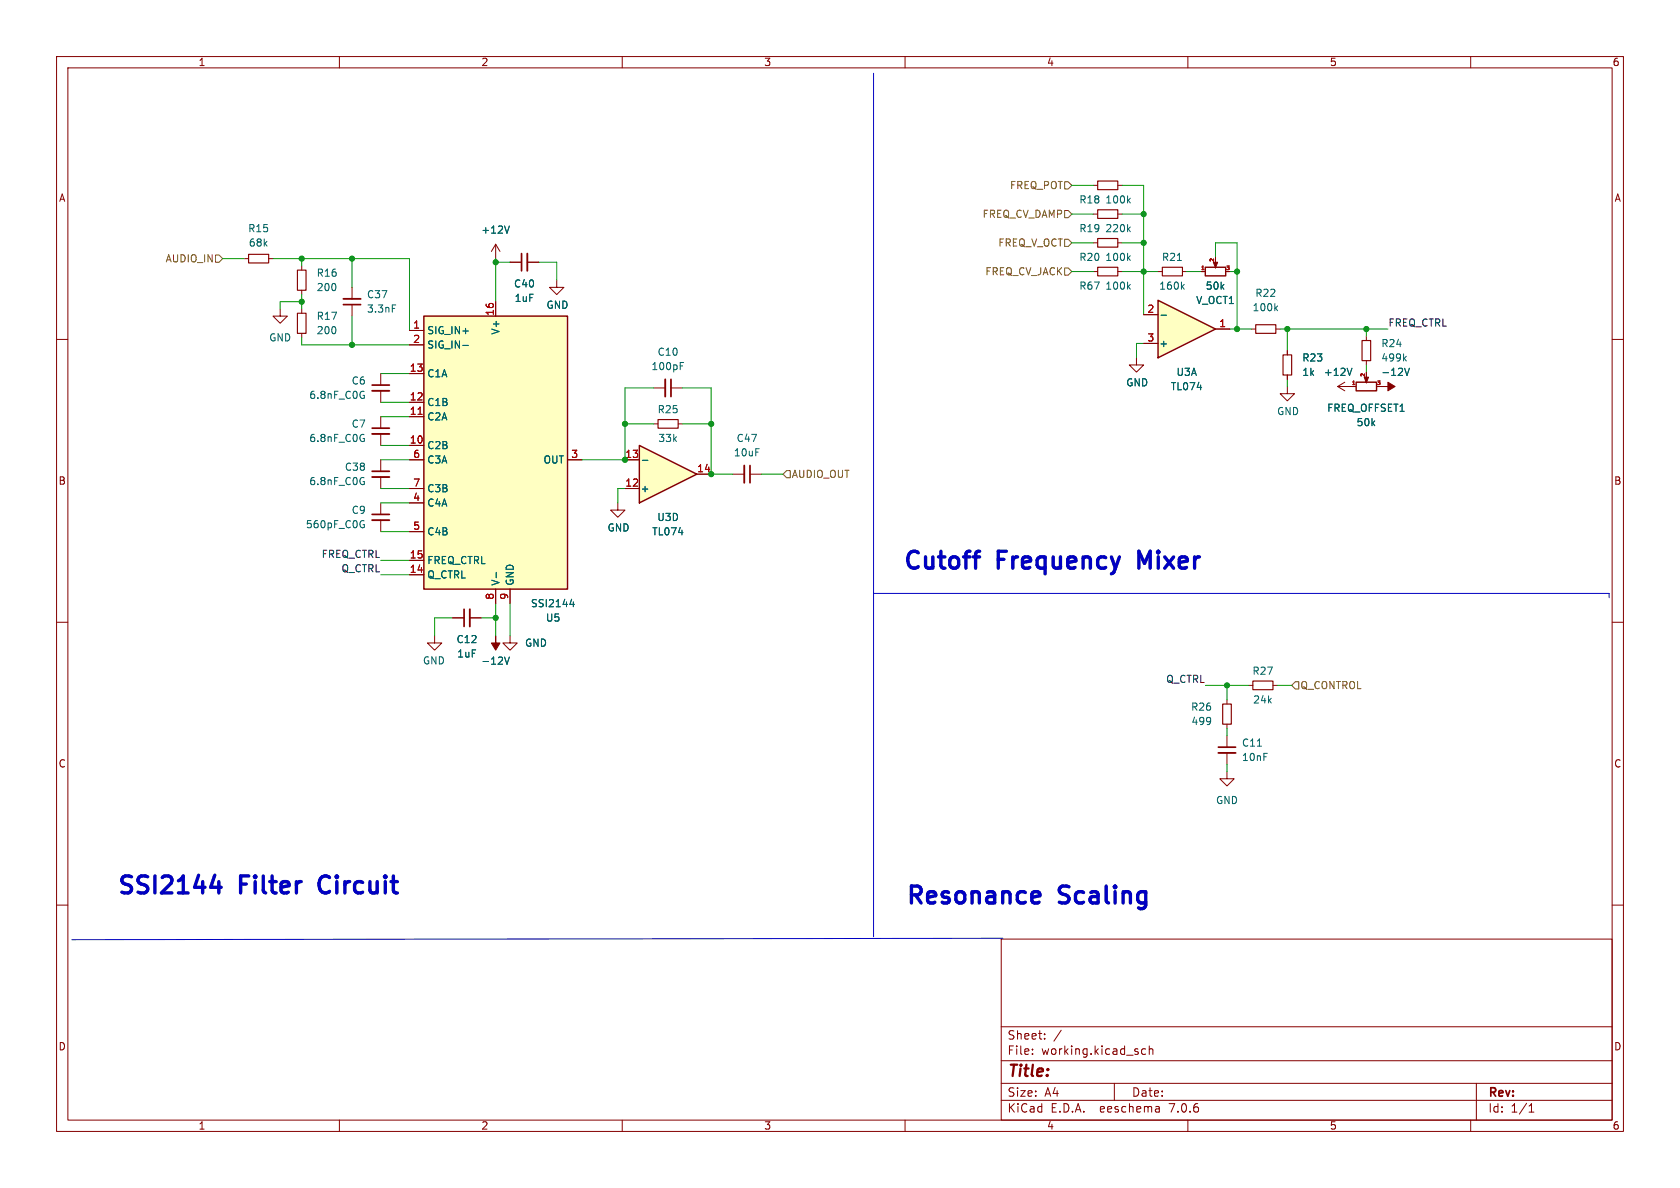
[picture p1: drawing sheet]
<svg xmlns="http://www.w3.org/2000/svg" width="297mm" height="210mm" viewBox="0 0 297 210" stroke-linecap="round" stroke-linejoin="round" font-family="sans-serif">
<g fill="none" stroke="#840000" stroke-width=".18">
<path d="M10 10h277v190h-277zM12 12h273v186h-273zM60 10v2M110 10v2M160 10v2M210 10v2M260 10v2M193.3 32.8h.8M193.3 37.8h.8M197.6 32.8h.8M197.6 37.8h.8M10 60h2"/>
<path d="M43.2 45.7h.7M47.5 45.7h.8M49.5 54.6v1.3h1.3l-1.3 1.3-1.2-1.3h1.2M53.3 47v.8M53.3 51.3v.8M53.3 54.6v.8M53.3 58.9v.8M62.2 50.8v2M62.2 53.8v2.1M72.4 58.4h2.5M87.6 53.3v2.6M98.4 49.5v1.3h1.3l-1.3 1.3-1.2-1.3h1.2"/>
<path d="M193.3 42.9h.8M197.6 42.9h.8M204.7 48h.8M209 48h.8M221.2 58.2h.8M225.6 58.2h.7M241.6 59.4v.8M285 60h2M67.3 66v2.1M67.3 69.1v2M67.3 73.7v2M67.3 76.7v2"/>
<path d="M72.4 78.7h2.5M72.4 73.7h2.5M72.4 71.1h2.5M72.4 66h2.5M72.4 61h2.5M115.6 68.6h2M115.6 74.9h.7M118.6 68.6h2M119.9 74.9h.7M227.6 68.3v1.3h1.3l-1.3 1.3-1.3-1.3h1.3M239 68.3h.6M241.6 63.8v.7"/>
<path d="M241.6 65.8v1M67.3 81.3v2M67.3 84.3v2.1M67.3 88.9v2M67.3 91.9v2.1M72.4 99.1h2.5M72.4 81.3h2.5M72.4 88.9h2.5M72.4 94h2.5M72.4 86.4h2.5M100.3 81.3h2.6M129.5 83.8h2.1"/>
<path d="M132.6 83.8h2M10 110h2M72.4 101.6h2.5M76.8 112.4v1.3h-1.2l1.2 1.2 1.3-1.2h-1.3M80 109.2h2M83.1 109.2h2M87.6 104.1v2.6M90.2 112.4v1.3h1.2l-1.2 1.2-1.3-1.2h1.3M90.2 104.1v2.6M285 110h2M216.9 136.4v1.3h1.3l-1.3 1.2-1.3-1.2h1.3M216.9 123.7v.8"/>
<path d="M216.9 128v.8M216.9 130v2.1M216.9 133.1v2M220.7 121.2h.8M225 121.2h.8M10 160h2M285 160h2M177 166h108v32h-108zM60 198v2M110 198v2M160 198v2M177 194.5h108"/>
<path d="M177 191.5h108M177 187.5h108M177 181.5h108M182.5 186.3v.1M182.5 185.5v.1M184.7 183.6v.1M184.7 182.8v.1M187.6 182.1l-1.3 2M197 191.5v3M202.5 185.5l-.4-.1-.3 .3v.4l.2 .2h.5M203.2 185.5l.2-.1 .3 .1 .1 .9M203.2 184.9v1.5"/>
<path d="M204.9 195.7l.1 .9M205 196.5l-.2 .1M205 196h-.2M210 198v2M260 198v2M261 191.5v6.5M270.3 196.6h.9M270.3 195.5l.4-.4v1.5"/>
</g>
<g fill="#840000" stroke="#840000" stroke-width=".18">
<path d="M87.6 112.4v1.3h.8l-.8 1.2-.7-1.2h.7z"/>
<path d="M244.1 68.3h1.3v-.7l1.2 .7-1.2 .8v-.8z"/>
<path d="M241.2 66.7h.7l-.3 1v-.3v.3z"/>
</g>
<g fill="none" stroke="#006464" stroke-width=".18">
<path d="M199.5 35.4l.3 .5M199.8 35l-.5 .5M69.4 53.9h.6M199.5 45.6l.3 .4M199.5 40.5l.3 .5M199.8 45.2l-.5 .5M199.8 40.1l-.5 .5M208.1 46h.8M209 50.6l.4 .5M209.4 50.3l-.5 .5M225.5 54.5l.4 .4M225.9 54.1l-.5 .5"/>
<path d="M64.1 69.2h.3M64.1 76.8h.3M64.2 69.9h.2v.4l-.2 .1M64.2 77.5h.2v.4l-.2 .2M81.8 61.1h1M120.3 64.7h.4M120.3 64.1h.6M248.3 63.3l.3 .5M248.3 65.1l.4 1.3 .5-1.3M248.6 63l-.5 .5M64.1 92l.3 .1M64.1 84.4l.3 .1"/>
<path d="M64.2 85.1h.2v.5l-.2 .1M64.2 92.8h.2v.4l-.3 .1M87.7 101.2v.9M89.2 116.1l.4 1.3 .4-1.3M100.8 106.8h.7M101.4 106.4v.9M222.3 131.9h.7"/>
</g>
<path d="M194.1 32h3.5v1.5h-3.5zM194.1 37.1h3.5v1.5h-3.5zM43.9 45h3.6v1.5h-3.6zM52.6 47.8h1.5v3.5h-1.5zM52.6 55.4h1.5v3.5h-1.5zM194.1 42.2h3.5v1.5h-3.5zM205.5 47.2h3.5v1.6h-3.5zM222 57.4h3.6v1.5h-3.6zM116.3 74.2h3.6v1.5h-3.6zM240.8 60.2h1.5v3.6h-1.5zM216.2 124.5h1.5v3.5h-1.5zM221.5 120.4h3.5v1.5h-3.5z" fill="none" stroke="#840000" stroke-width=".2"/>
<path d="M60.7 52.8h3.1M65.8 69.1h3M65.8 76.7h3M117.6 67.1v3M65.8 91.9h3M65.8 84.3h3M131.6 82.3v3M83.1 107.7v3M215.4 133.1h3" fill="none" stroke="#840000" stroke-width=".33"/>
<path d="M60.7 53.8h3.1M65.8 68.1h3M65.8 75.7h3M118.6 67.1v3M65.8 90.9h3M65.8 83.3h3M132.6 82.3v3M82 107.7v3M215.4 132.1h3" fill="none" stroke="#840000" stroke-width=".3"/>
<path d="M74.9 55.9h25.4v48.2h-25.4z" fill="#ffffc2" stroke="#ffffc2" stroke-width=".18"/>
<path d="M74.9 55.9h25.4v48.2h-25.4zM239.8 67.6h3.6v1.5h-3.6z" fill="none" stroke="#840000" stroke-width=".25"/>
<path d="M73.9 73.2h.7" fill="none" stroke="#a90000" stroke-width=".18"/>
<path d="M113 78.7l10.2 5.1-10.2 5.1z" fill="#ffffc2"/>
<path d="M113 78.7l10.2 5.1-10.2 5.1z" fill="none" stroke="#840000" stroke-width=".25"/>
<g fill="none" stroke="#840000" stroke-width=".18">
<path d="M87.6 43.2l-.7 1.3M87.6 43.2v2.5M87.6 43.2l.8 1.3M90.2 46.4h2M93.2 46.4h2M193.3 48h.8M197.6 48h.8M227.6 62v.7M227.6 66.3v.8M236.5 68.3l1.2 .8M236.5 68.3h2.5M237.7 67.6l-1.2 .7"/>
<path d="M109.2 88.9v1.3h1.3l-1.3 1.2-1.3-1.2h1.3M110.5 86.4h2.5M110.5 81.3h2.5M123.2 83.8h2.5"/>
</g>
<path d="M90 39.9l-.4 1.3M199.5 50.6l.3 .5M199.8 50.3l-.5 .5M239 65.1l-.4 1.3M113.6 81.4h.9" fill="none" stroke="#006464" stroke-width=".18"/>
<path d="M93.2 44.8v3.1" fill="none" stroke="#840000" stroke-width=".33"/>
<path d="M92.2 44.8v3.1" fill="none" stroke="#840000" stroke-width=".3"/>
<path d="M194.1 47.2h3.5v1.6h-3.5zM226.8 62.7h1.5v3.6h-1.5z" fill="none" stroke="#840000" stroke-width=".2"/>
<path d="M204.7 53.1l10.2 5.1-10.2 5z" fill="#ffffc2"/>
<path d="M204.7 53.1l10.2 5.1-10.2 5zM213.1 47.2h3.6v1.6h-3.6z" fill="none" stroke="#840000" stroke-width=".25"/>
<g fill="none" stroke="#840000" stroke-width=".18">
<path d="M72.4 58.4h2.5M87.6 53.3v2.6M90.2 46.4h2M93.2 46.4h2M202.2 55.6h2.5M212.3 48h.7M214.9 58.2h2.5M214.9 45.5v1M72.4 78.7h2.5M72.4 73.7h2.5M72.4 71.1h2.5M72.4 66h2.5"/>
<path d="M72.4 61h2.5M200.9 63.2v1.3h1.3l-1.3 1.3-1.3-1.3h1.3M202.2 60.7h2.5M227.6 62v.7M227.6 66.3v.8M239 68.3h.6M241.6 65.8v1M72.4 86.4h2.5M72.4 81.3h2.5M72.4 99.1h2.5M72.4 88.9h2.5M72.4 94h2.5"/>
<path d="M100.3 81.3h2.6M110.5 86.4h2.5M110.5 81.3h2.5M123.2 83.8h2.5M72.4 101.6h2.5M80 109.2h2M83.1 109.2h2M87.6 104.1v2.6M90.2 104.1v2.6"/>
</g>
<path d="M90 39.9l-.4 1.3M205.3 55.7h.9M81.8 61.1h1M239 65.1l-.4 1.3M248.3 65.1l.4 1.3 .5-1.3M113.6 81.4h.9M87.7 101.2v.9M89.2 116.1l.4 1.3 .4-1.3M100.8 106.8h.7M101.4 106.4v.9" fill="none" stroke="#006464" stroke-width=".18"/>
<path d="M214.5 46.4h.8l-.4 1v-.3v.3z" fill="#840000" stroke="#840000" stroke-width=".18"/>
<path d="M188.2 32.1h.6l.7 .7-.7 .6h-.6zM188.2 37.2h.6l.7 .6-.7 .7h-.6zM38.1 45.1h.6l.7 .6-.7 .7h-.6zM188.2 47.4h.6l.7 .6-.7 .6h-.6zM188.2 42.3h.6l.7 .6-.7 .7h-.6zM139.1 83.2h.6v1.3h-.6l-.7-.7zM229 120.5h.6v1.3h-.6l-.7-.6z" fill="none" stroke="#725600" stroke-width=".18"/>
<path d="M202.3 99.6l-1-2.2v3M38 154.7l-.7 2.1h1.8M38.7 155.8v2M56.7 155.3a2.08 2.08 0 0 0 0 2.1M183.4 157.6l.3 .2 .1 .5-1.4 .3M183.7 159.5l-.3 .1" fill="none" stroke="#0000c2" stroke-width=".6"/>
<path d="M154.4 13v152.6M154.4 104.9h130.1v.8M177.3 165.9l-164.6 .2" fill="none" stroke="#0000c2" stroke-width=".18"/>
<g fill="none" stroke="#009600" stroke-width=".18">
<path d="M189.5 32.8h3.8M189.5 37.8h3.8M198.4 32.8h3.8v22.8M198.4 37.8h3.8M39.4 45.7h3.8M48.3 45.7h24.1v12.7M53.3 59.7v1.3h19.1M53.3 45.7v1.3M53.3 52.1v2.5M53.3 53.3h-3.8v1.3M62.2 45.7v5.1M62.2 55.9v5.1"/>
<path d="M87.6 45.7v7.6M87.6 46.4h2.6M95.2 46.4h3.2v3.1M189.5 48h3.8M189.5 42.9h3.8M198.4 48h6.3M198.4 42.9h3.8M209.8 48h2.5M214.9 45.5v-2.6h3.8v15.3M217.4 58.2h3.8M217.4 48h1.3M226.3 58.2h19.1"/>
<path d="M227.6 58.2v3.8M241.6 58.2v1.2M67.3 78.7h5.1M67.3 71.1h5.1M67.3 66h5.1M67.3 73.7h5.1M110.5 74.9h5.1M115.6 68.6h-5.1v12.7h-7.6M120.6 68.6h5.1v15.2h3.8M120.6 74.9h5.1M202.2 60.7h-1.3v2.5M227.6 67.1v1.2"/>
<path d="M241.6 64.5v1.3M67.3 99.1h5.1M67.3 94h5.1M67.3 88.9h5.1M67.3 81.3h5.1M67.3 86.4h5.1M110.5 86.4h-1.3v2.5M134.6 83.8h3.8M67.3 101.6h5.1M80 109.2h-3.2v3.2M85.1 109.2h2.5M87.6 106.7v5.7"/>
<path d="M90.2 106.7v5.7M213.1 121.2h7.6M216.9 121.2v2.5M216.9 128.8v1.2M216.9 135.1v1.3M225.8 121.2h2.5"/>
</g>
<path d="M73.9 73.2h.7" fill="none" stroke="#a90000" stroke-width=".18"/>
<g fill="#009600" stroke="#009600" stroke-width=".18">
<circle cx="110.5" cy="81.3" r=".46"/>
<circle cx="110.5" cy="74.9" r=".46"/>
<circle cx="202.2" cy="37.8" r=".46"/>
<circle cx="125.7" cy="74.9" r=".46"/>
<circle cx="125.7" cy="83.8" r=".46"/>
<circle cx="87.6" cy="109.2" r=".46"/>
<circle cx="218.7" cy="48" r=".46"/>
<circle cx="218.7" cy="58.2" r=".46"/>
<circle cx="227.6" cy="58.2" r=".46"/>
<circle cx="202.2" cy="42.9" r=".46"/>
<circle cx="202.2" cy="48" r=".46"/>
<circle cx="241.6" cy="58.2" r=".46"/>
<circle cx="62.2" cy="45.7" r=".46"/>
<circle cx="62.2" cy="61" r=".46"/>
<circle cx="53.3" cy="53.3" r=".46"/>
<circle cx="53.3" cy="45.7" r=".46"/>
<circle cx="87.6" cy="46.4" r=".46"/>
<circle cx="216.9" cy="121.2" r=".46"/>
</g>
<g font-size="4.2" fill="#0000c2">
<text x="159.5" y="100.8">Cutoff</text>
<text x="176.6" y="100.8">Frequency</text>
<text x="202.6" y="100.8">Mixer</text>
<text x="20.6" y="158.2">SSI2144</text>
<text x="42.6" y="158.2">Filter</text>
<text x="57.8" y="158.2">Circuit</text>
<text x="160" y="160">Resonance</text>
<text x="187.5" y="160">Scaling</text>
</g>
<text font-size="2.8" fill="#840000" x="178" y="190.9">Title:</text>
<g font-size="2.1" fill="#840000">
<text x="178" y="184">Sheet:</text>
<text x="178" y="186.7">File:</text>
<text x="184.1" y="186.7">working.kicad_sch</text>
<text x="178" y="196.9">KiCad</text>
<text x="178" y="194.1">Size:</text>
<text x="184.7" y="194.1">A4</text>
<text x="185.7" y="196.9">E.D.A.</text>
<text x="194.6" y="196.9">eeschema</text>
<text x="200" y="194.1">Date:</text>
<text x="207" y="196.9">7.0.6</text>
<text x="263" y="194.3">Rev:</text>
<text x="263" y="196.9">Id:</text>
<text x="267.1" y="196.9">1/1</text>
</g>
<g font-size="1.8" fill="#840000">
<text x="35" y="11.9">1</text>
<text x="85" y="11.9">2</text>
<text x="135" y="11.9">3</text>
<text x="185" y="11.9">4</text>
<text x="235" y="11.9">5</text>
<text x="285" y="11.9">6</text>
<text x="10.3" y="35.9">A</text>
<text x="285.3" y="35.9">A</text>
<text x="10.3" y="85.9">B</text>
<text x="285.3" y="85.9">B</text>
<text x="10.3" y="135.9">C</text>
<text x="285.3" y="135.9">C</text>
<text x="10.3" y="185.9">D</text>
<text x="285.3" y="185.9">D</text>
<text x="35" y="199.9">1</text>
<text x="85" y="199.9">2</text>
<text x="135" y="199.9">3</text>
<text x="185" y="199.9">4</text>
<text x="235" y="199.9">5</text>
<text x="285" y="199.9">6</text>
</g>
<g font-size="1.8" fill="#725600">
<text x="178.4" y="33.6">FREQ_POT</text>
<text x="173.6" y="38.7">FREQ_CV_DAMP</text>
<text x="29.2" y="46.6">AUDIO_IN</text>
<text x="176.4" y="43.8">FREQ_V_OCT</text>
<text x="174.1" y="48.9">FREQ_CV_JACK</text>
<text x="139.9" y="84.7">AUDIO_OUT</text>
<text x="229.8" y="122">Q_CONTROL</text>
</g>
<g font-size="1.8" fill="#006464">
<text x="43.8" y="41.2">R15</text>
<text x="85" y="41.5">+12V</text>
<text x="190.7" y="36.2">R18</text>
<text x="190.7" y="41.2">R19</text>
<text x="195.3" y="36.2">100k</text>
<text x="195.3" y="41.2">220k</text>
<text x="43.9" y="43.8">68k</text>
<text x="190.7" y="46.3">R20</text>
<text x="195.3" y="46.3">100k</text>
<text x="205.3" y="46.3">R21</text>
<text x="55.9" y="51.7">200</text>
<text x="55.9" y="49.1">R16</text>
<text x="64.8" y="52.9">C37</text>
<text x="90.8" y="51">C40</text>
<text x="90.9" y="53.6">1uF</text>
<text x="190.7" y="51.4">R67</text>
<text x="195.3" y="51.4">100k</text>
<text x="204.8" y="51.4">160k</text>
<text x="211.4" y="53.9">V_OCT1</text>
<text x="213.1" y="51.4">50k</text>
<text x="221.8" y="52.7">R22</text>
<text x="55.9" y="59.3">200</text>
<text x="55.9" y="56.7">R17</text>
<text x="64.8" y="55.5">3.3nF</text>
<text x="75.4" y="59.3">SIG_IN+</text>
<text x="88.5" y="59.3" transform="rotate(-90 88.5 59.3)">V+</text>
<text x="96.5" y="54.8">GND</text>
<text x="221.3" y="55.2">100k</text>
<text x="47.5" y="60.6">GND</text>
<text x="75.4" y="61.8">SIG_IN-</text>
<text x="115.1" y="65.6">100pF</text>
<text x="116.2" y="63.1">C10</text>
<text x="204.9" y="61.6">+</text>
<text x="230.1" y="64.1">R23</text>
<text x="244.1" y="61.6">R24</text>
<text x="244.1" y="64.1">499k</text>
<text x="54.6" y="70.7">6.8nF_C0G</text>
<text x="62.1" y="68.2">C6</text>
<text x="75.4" y="72">C1B</text>
<text x="75.4" y="66.9">C1A</text>
<text x="199" y="68.5">GND</text>
<text x="206.9" y="69.2">TL074</text>
<text x="207.9" y="66.6">U3A</text>
<text x="230.1" y="66.6">1k</text>
<text x="233.9" y="66.6">+12V</text>
<text x="244.1" y="66.6">-12V</text>
<text x="62.1" y="75.8">C7</text>
<text x="75.4" y="74.5">C2A</text>
<text x="116.2" y="73.3">R25</text>
<text x="225.7" y="73.6">GND</text>
<text x="234.5" y="73">FREQ_OFFSET1</text>
<text x="239.7" y="75.5">50k</text>
<text x="54.6" y="78.3">6.8nF_C0G</text>
<text x="60.9" y="83.4">C38</text>
<text x="75.4" y="79.6">C2B</text>
<text x="75.4" y="82.1">C3A</text>
<text x="96" y="82.1">OUT</text>
<text x="116.3" y="78.3">33k</text>
<text x="129.6" y="80.9">10uF</text>
<text x="130.1" y="78.3">C47</text>
<text x="54.6" y="86">6.8nF_C0G</text>
<text x="75.4" y="89.8">C4A</text>
<text x="75.4" y="87.2">C3B</text>
<text x="113.2" y="87.2">+</text>
<text x="54" y="93.6">560pF_C0G</text>
<text x="62.1" y="91">C9</text>
<text x="75.4" y="94.8">C4B</text>
<text x="107.3" y="94.2">GND</text>
<text x="115.2" y="94.8">TL074</text>
<text x="116.1" y="92.3">U3D</text>
<text x="75.4" y="99.9">FREQ_CTRL</text>
<text x="75.4" y="102.5">Q_CTRL</text>
<text x="88.5" y="103.6" transform="rotate(-90 88.5 103.6)">V-</text>
<text x="91" y="103.6" transform="rotate(-90 91 103.6)">GND</text>
<text x="93.8" y="107.5">SSI2144</text>
<text x="80.6" y="113.9">C12</text>
<text x="96.4" y="110.1">U5</text>
<text x="74.7" y="117.7">GND</text>
<text x="80.7" y="116.4">1uF</text>
<text x="85" y="117.7">-12V</text>
<text x="92.7" y="114.5">GND</text>
<text x="221.3" y="119.5">R27</text>
<text x="210.5" y="125.8">R26</text>
<text x="221.4" y="124.6">24k</text>
<text x="210.5" y="128.4">499</text>
<text x="219.5" y="132.2">C11</text>
<text x="219.5" y="134.7">10nF</text>
<text x="214.9" y="142.3">GND</text>
</g>
<g font-size="1.8" fill="#a90000">
<text x="73" y="58.2">1</text>
<text x="87.4" y="55.9" transform="rotate(-90 87.4 55.9)">16</text>
<text x="202.7" y="55.4">2</text>
<text x="215.4" y="57.9">1</text>
<text x="72.3" y="65.8">13</text>
<text x="73" y="60.7">2</text>
<text x="202.7" y="60.5">3</text>
<text x="72.3" y="70.9">12</text>
<text x="72.3" y="73.4">11</text>
<text x="72.3" y="78.5">10</text>
<text x="73" y="81">6</text>
<text x="100.9" y="81">3</text>
<text x="110.4" y="81">13</text>
<text x="123.1" y="83.6">14</text>
<text x="73" y="88.6">4</text>
<text x="73" y="86.1">7</text>
<text x="110.4" y="86.1">12</text>
<text x="73" y="93.7">5</text>
<text x="72.3" y="101.3">14</text>
<text x="72.3" y="98.8">15</text>
<text x="87.4" y="106.1" transform="rotate(-90 87.4 106.1)">8</text>
<text x="89.9" y="106.1" transform="rotate(-90 89.9 106.1)">9</text>
</g>
<g font-size="1.8" fill="#0f0f0f">
<text x="245.4" y="57.8">FREQ_CTRL</text>
<text x="56.8" y="98.7">FREQ_CTRL</text>
<text x="60.3" y="101.3">Q_CTRL</text>
<text x="206.1" y="120.8">Q_CTRL</text>
</g>
<g font-size=".9" fill="#a90000">
<text x="212.2" y="47.8">1</text>
<text x="214.6" y="46.4" transform="rotate(-90 214.6 46.4)">2</text>
<text x="216.7" y="47.8">3</text>
<text x="238.9" y="68.1">1</text>
<text x="241.3" y="66.7" transform="rotate(-90 241.3 66.7)">2</text>
<text x="243.3" y="68.1">3</text>
</g>
</svg>
